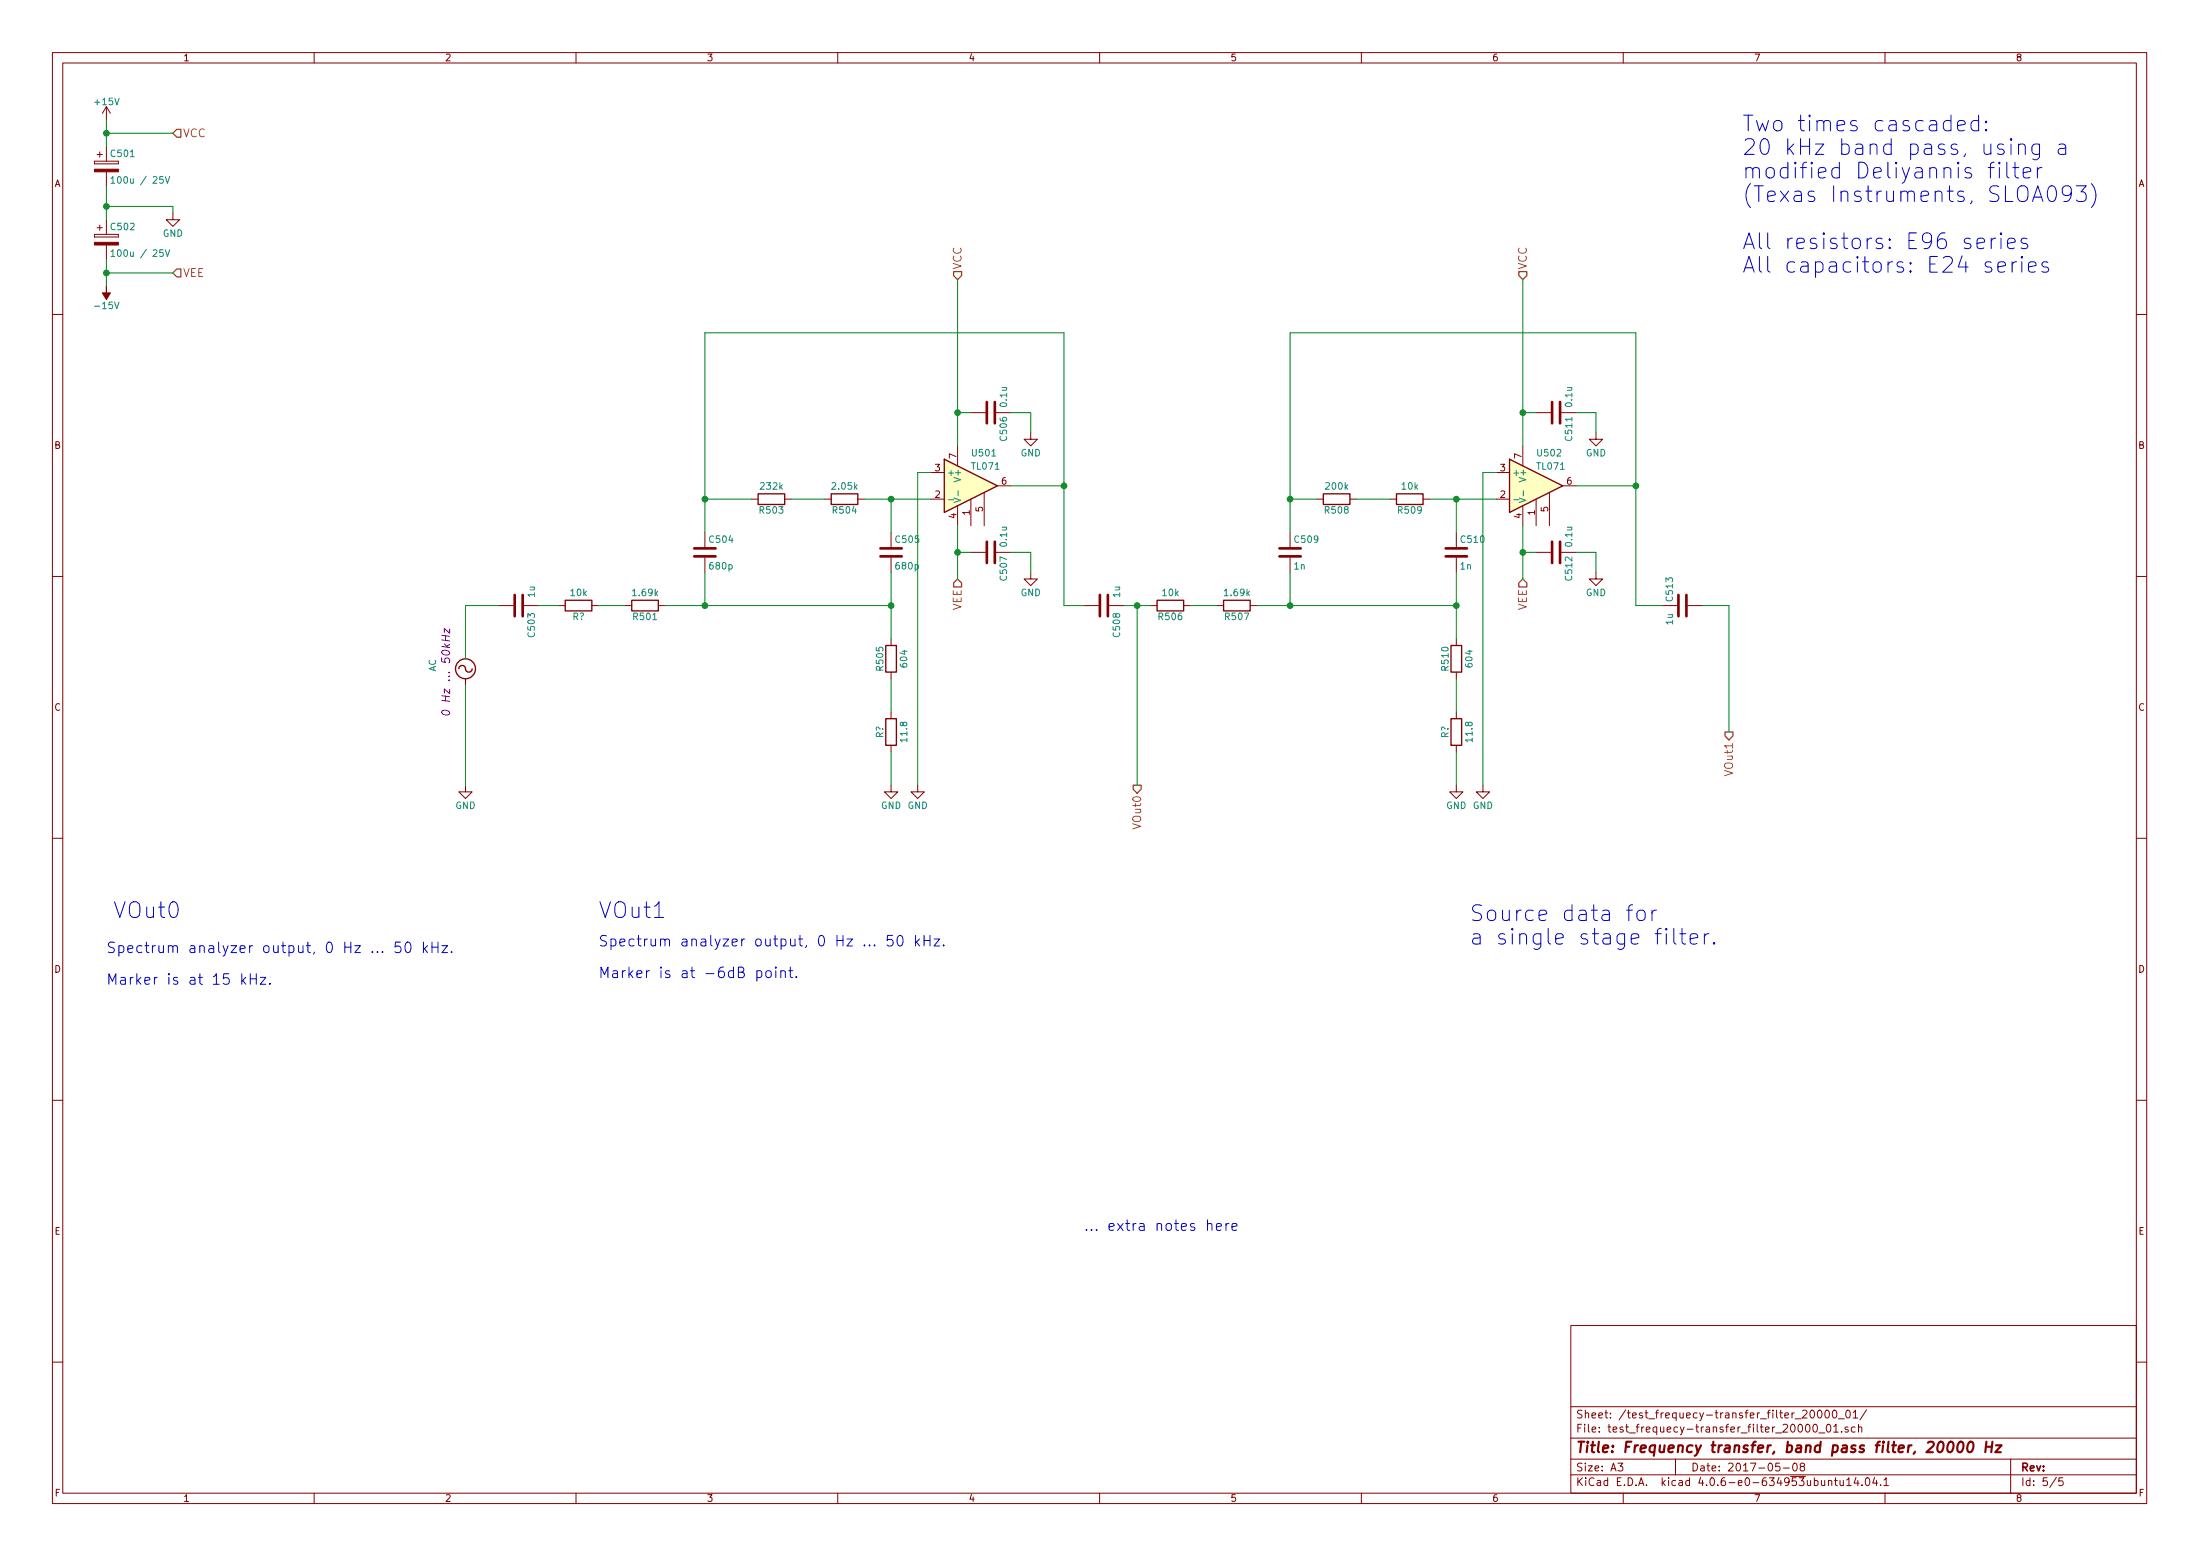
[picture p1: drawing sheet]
<svg xmlns="http://www.w3.org/2000/svg" width="420mm" height="297mm" viewBox="0 0 420 297" stroke-linecap="round" stroke-linejoin="round" font-family="sans-serif">
<g fill="none" stroke="#840000" stroke-width=".19">
<path d="M10 10h400v277h-400zM12 12h396v273.1h-396zM60 10v2M110 10v2M160 10v2M210 10v2M260 10v2M310 10v2M360 10v2M18 30.8v.5zM18 31.3h4.6zM18 30.8h4.6z"/>
<path d="M18.5 29.5h1.1M19 29v1M20.3 20.4l-.7 1.2M20.3 20.4v2.5M20.3 28v2.8M20.3 32.8v2.8M20.3 20.4l.8 1.2M22.6 30.8v.5zM18 44.7v.5zM18 45.2h4.6zM18 44.7h4.6zM18.5 43.5h1.1"/>
<path d="M19 43v1M20.3 41.9v2.8M20.3 46.8v2.8M22.6 44.7v.5zM33 40.7v1.2h1.3l-1.3 1.3-1.3-1.3h1.3M10 60h2M185.4 78.8h2.8M190.2 78.8h2.8M293.4 78.8h2.8M298.2 78.8h2.8M408 60h2M143.5 95.3h1.3"/>
<path d="M149.9 95.3h1.2M157.5 95.3h1.2M163.8 95.3h1.3M177.8 95.3h2.5M177.8 90.2h2.5M182.9 85.1v3.8M182.9 96.6v3.8M185.4 95.3v5.1M188 94v6.4M190.5 92.7h2.5M196.8 82.6v1.3h1.3l-1.3 1.2-1.2-1.2h1.2M251.5 95.3h1.2"/>
<path d="M257.8 95.3h1.3M265.4 95.3h1.3M271.8 95.3h1.2M285.7 95.3h2.6M285.7 90.2h2.6M290.8 85.1v3.8M290.8 96.6v3.8M293.4 95.3v5.1M295.9 94v6.4M298.4 92.7h2.6M304.8 82.6v1.3h1.3l-1.3 1.2-1.3-1.2h1.3M10 110h2"/>
<path d="M95.2 115.6h2.8M100.1 115.6h2.8M106.7 115.6h1.2M113 115.6h1.3M119.4 115.6h1.2M125.7 115.6h1.3M134.6 101.6v2.8M134.6 106.5v2.8M170.2 101.6v2.8M170.2 106.5v2.8M185.4 105.4h2.8M190.2 105.4h2.8"/>
<path d="M196.8 109.3v1.2h1.3l-1.3 1.3-1.2-1.3h1.2M207 115.6h2.8M211.8 115.6h2.8M219.7 115.6h1.3M226.1 115.6h1.2M232.4 115.6h1.3M238.8 115.6h1.2M246.4 101.6v2.8M246.4 106.5v2.8M278.1 101.6v2.8M278.1 106.5v2.8M293.4 105.4h2.8"/>
<path d="M298.2 105.4h2.8M304.8 109.3v1.2h1.3l-1.3 1.3-1.3-1.3h1.3M317.5 115.6h2.8M322.3 115.6h2.8M408 110h2M88.9 129.6v1.2M170.2 122v1.2M170.2 128.3v1.3M170.2 135.9v1.3M278.1 122v1.2M278.1 128.3v1.3M278.1 135.9v1.3"/>
<path d="M88.9 149.9v1.3h1.3l-1.3 1.2-1.3-1.2h1.3M170.2 149.9v1.3h1.2l-1.2 1.2-1.3-1.2h1.3M170.2 142.3v1.2M175.3 149.9v1.3h1.2l-1.2 1.2-1.3-1.2h1.3M278.1 149.9v1.3h1.3l-1.3 1.2-1.2-1.2h1.2M278.1 142.3v1.2M283.2 149.9v1.3h1.3l-1.3 1.2-1.3-1.2h1.3M10 160h2M408 160h2M10 210h2M408 210h2M300 253h108v32.1h-108z"/>
<path d="M10 260h2M300 278.5h108M300 274.5h108M300 268.5h108M309 279.3h.9l-.5 .6 .5 .1v.7l-.2 .1-.7-.1M320 278.5v3M339.9 279.3h-.7l-.1 .7 .2-.1h.5l.2 .3-.1 .5-.2 .1-.6-.1M342.5 279.5l.2-.2a.81 .81 0 0 1 .6 .6 .81 .81 0 0 1-.3 .8l-.1 .1a.79 .79 0 0 1-.4-1.3zM344.1 279.9l-.3-.2 .1-.2 .2-.2 .4 .1 .2 .2-.1 .2-.5 .1-.3 .3 .1 .5 .2 .1h.3l.3-.3v-.3l-.3-.3M345.8 269.4l.2-.2a.81 .81 0 0 1 .6 .6 .81 .81 0 0 1-.3 .8l-.1 .1a.79 .79 0 0 1-.4-1.3zM346.4 272l.2-.1a.81 .81 0 0 1 .6 .6 .81 .81 0 0 1-.3 .8l-.2 .1a.79 .79 0 0 1-.3-1.4zM347.2 269.4l.2-.2a.81 .81 0 0 1 .6 .6 .81 .81 0 0 1-.2 .8l-.2 .1a.79 .79 0 0 1-.4-1.3z"/>
<path d="M347.4 273.5h1.1M348.7 269.4l.2-.2a.81 .81 0 0 1 .6 .6 .81 .81 0 0 1-.3 .8l-.2 .1a.79 .79 0 0 1-.3-1.3zM348.9 272l.2-.1a.81 .81 0 0 1 .6 .6 .81 .81 0 0 1-.2 .8l-.2 .1a.79 .79 0 0 1-.4-1.4zM350.2 269.3l.1-.1a.81 .81 0 0 1 .6 .6 .81 .81 0 0 1-.3 .8l-.2 .1a.8 .8 0 0 1-.5-.6 .8 .8 0 0 1 .3-.8zM350.2 272.3l.4-.4v1.5M350.2 273.4h.9M351.1 270.9h1.1M351.7 273.3v.1M352.7 269.3l.2-.1a.81 .81 0 0 1 .5 .6 .81 .81 0 0 1-.2 .8l-.2 .1a.8 .8 0 0 1-.6-.6 .8 .8 0 0 1 .3-.8zM352.9 272.5a.37 .37 0 0 0-.6 .1l.1 .2 .5 .2 .1 .1-.2 .3-.5-.1M353.9 269.6l.5-.4v1.5M353.9 270.7h.9"/>
<path d="M354.3 272.5l-.5-.1-.2 .3v.6l.2 .1 .5-.1M354.9 272.5l.2-.1 .4 .1 .1 .9M354.9 271.9v1.5M356.5 269.1l-1.3 2M384 278.5v6.6M408 260h2M60 285.1v1.9M110 285.1v1.9M160 285.1v1.9M210 285.1v1.9M260 285.1v1.9M300 281.5h108"/>
<path d="M310 285.1v1.9M340.6 280.2h1.1M349.2 282.7l.2-.1 .4 .1v.9M349.2 282.6v1M350.3 282.6h.6M350.5 282.1v1.3l.4 .2M351.4 282.6l.1 .9 .3 .1 .2-.1M352 282.6v1M352.7 282.5l.4-.4v1.5M352.7 283.6h.8M354.5 282l-.4 1.1h.9M354.8 282.6v1"/>
<path d="M355.6 283.5v.1M356.4 282.3l.2-.2a.81 .81 0 0 1 .6 .6 .81 .81 0 0 1-.3 .8l-.2 .1a.79 .79 0 0 1-.3-1.3zM358 282l-.3 1.1h.9M358.4 282.6v1M359.2 283.5v.1M359.8 282.5l.4-.4v1.5M359.8 283.6h.9M360 285.1v1.9M392.7 282l-1.2 2M394 282.1h-.8v.7l.2-.1h.5l.1 .3v.5l-.2 .1-.6-.1"/>
</g>
<path d="M370.4 275.3a.45 .45 0 0 1 .7 .3v.9a.73 .73 0 0 1-.7 .7 1.27 1.27 0 0 1 0-1.9zM372.2 275.4a.46 .46 0 0 1 .5-.2 .46 .46 0 0 1 .3 .4v.9a.73 .73 0 0 1-.7 .7l-.2-.1a1.5 1.5 0 0 1 .1-1.7zM374.1 275.4a.46 .46 0 0 1 .5-.2 .46 .46 0 0 1 .4 .4l-.1 .9a.73 .73 0 0 1-.7 .7l-.2-.1a1.5 1.5 0 0 1 .1-1.7zM376.1 275.3a.45 .45 0 0 1 .8 .3l-.1 .9a.73 .73 0 0 1-.7 .7 1.27 1.27 0 0 1 0-1.9zM379.3 276.2h1.1M379.4 275.2l-.3 2M380.5 275.2l-.2 2M381.2 275.9h1.1l-1.2 1.3h1" fill="none" stroke="#840000" stroke-width=".41"/>
<g fill="#ffffc2" stroke="#ffffc2" stroke-width=".19">
<path d="M180.3 87.7l10.2 5-10.2 5.1z"/>
<path d="M288.3 87.7l10.1 5-10.1 5.1z"/>
</g>
<g fill="none" stroke="#840000" stroke-width=".25">
<path d="M144.8 94.3h5.1v2h-5.1zM158.7 94.3h5.1v2h-5.1zM180.3 87.7l10.2 5-10.2 5.1zM252.7 94.3h5.1v2h-5.1zM266.7 94.3h5.1v2h-5.1zM288.3 87.7l10.1 5-10.1 5.1zM107.9 114.6h5.1v2h-5.1zM120.6 114.6h5.1v2h-5.1zM221 114.6h5.1v2h-5.1zM233.7 114.6h5.1v2h-5.1zM87.6 127.7a.68 .68 0 0 1 .9-.7 .68 .68 0 0 1 .5 1 .64 .64 0 0 0 .7 .3 .64 .64 0 0 0 .5-.6M169.2 123.2h2v5.1h-2z"/>
<path d="M169.2 137.2h2v5.1h-2zM277.1 123.2h2v5.1h-2zM277.1 137.2h2v5.1h-2z"/>
<circle cx="88.9" cy="127.7" r="1.9"/>
</g>
<path d="M21.2 34.1l.4-.4v1.3M21.2 35h.7M31.6 33.7l.4 1.3 .4-1.3M21.2 48l.4-.3v1.3M21.2 49h.7M31.6 47.7l.4 1.3 .4-1.3M181.2 95.4h.9M182.2 95.1l1.3 .4-1.3 .4M183 93.7v1M289.1 95.4h1M290.1 95.1l1.3 .4-1.3 .4M290.9 93.7v1" fill="none" stroke="#008484" stroke-width=".19"/>
<path d="M84.4 135.7a.97 .97 0 0 1 1.5 .5 .9 .9 0 0 1-1.5-.3zM85.9 120.1v.8l-1-.9v.8" fill="none" stroke="#840084" stroke-width=".19"/>
<g fill="none" stroke="#840000" stroke-width=".51">
<path d="M188.5 76.7v4.1M190 76.7v4.1M296.4 76.7v4.1M297.9 76.7v4.1M98.3 113.6v4M99.8 113.6v4M132.6 106.2h4.1M132.6 104.7h4.1M168.1 106.2h4.1M168.1 104.7h4.1M188.5 103.4v4.1M190 103.4v4.1"/>
<path d="M210.1 113.6v4M211.6 113.6v4M244.3 106.2h4.1M244.3 104.7h4.1M276.1 106.2h4.1M276.1 104.7h4.1M296.4 103.4v4.1M297.9 103.4v4.1M320.5 113.6v4M322.1 113.6v4"/>
</g>
<g fill="none" stroke="#0000c2" stroke-width=".19">
<path d="M373.9 24l1.4-.3-.1-.6-.9-.1-.3 .1-.1 .3v1.2l.1 .3 .3 .1 .9-.1M377.9 23.1a.96 .96 0 0 0-1.5 .5v.8l.2 .3a.99 .99 0 0 0 1.3 .2M377.9 22v3M379.3 24.7l.2 .2-.2 .1-.2-.1 .2-.2v.3M379.3 23.1l.2 .2-.2 .1-.2-.1 .2-.2v.3M380.8 31l-.5 .1-.2 .3v2.6M381.8 32v2M383.3 31v2.6l.1 .2 .3 .2M384.1 26.5l-.2 .1 .2 .2 .1-.2-.1-.1v.3M384.1 27.5v2M384.4 32h1.1M384.8 31v2.6l.2 .2 .5 .2"/>
<path d="M385.5 27.8a.76 .76 0 0 1 1.3 .1v1.6M385.5 27.5v2M386.4 33l1.4-.3-.1-.6-.9-.1-.3 .1-.1 .3v1.2l.1 .2 .3 .2 .9-.2M389.1 32v2M389.5 27.5v2.4a.84 .84 0 0 1-1.3 .4M389.5 27.6a.96 .96 0 0 0-1.4 .5v.8l.1 .3a.99 .99 0 0 0 1.3 .1M390 32a.73 .73 0 0 0-.9 .5M391.4 35.6a.7 .7 0 0 1 1.2 .5 1.75 1.75 0 0 1-.6 2.4 .73 .73 0 0 1-.8-.6 2.28 2.28 0 0 1 .2-2.3zM393.2 27.6l.3-.1 .9 .1 .1 .3v1.6M394.5 28.2l-1 .1a.59 .59 0 0 0-.5 .6 .59 .59 0 0 0 .5 .6l1-.2M395.6 36.8l-.2 .2a.95 .95 0 0 1-1.4 0l-.1-.2v-.7l.3-.5 .2-.1h.6l.4 .3a1.97 1.97 0 0 1-.7 2.7h-.5M396.6 35.5h1.8l-1 1.1a.81 .81 0 0 1 1 .6v.7l-.3 .4-1.1 .2-.4-.3"/>
<path d="M399.4 35.1a3.4 3.4 0 0 1 0 4.5M377.6 46.5l1.4-.3-.1-.6-.9-.1-.3 .1-.1 .3v1.2l.1 .2 .3 .2 .9-.2M380.3 45.5v2M381.2 45.5a.73 .73 0 0 0-.9 .5M381.6 51l1.4-.3-.1-.6-.9-.1-.3 .1-.1 .3v1.1l.1 .3 .3 .2 .9-.2M382.1 44.5l-.1 .1 .1 .2 .2-.2-.2-.1v.3M382.1 45.5v2M383.4 46.5l1.5-.3-.2-.6-.9-.1-.2 .1-.2 .3v1.2l.2 .2 .2 .2 .9-.2M384.3 50v2M385.1 50a.73 .73 0 0 0-.8 .5M386.1 49l-.1 .1 .1 .2 .2-.2-.2-.1v.3M386.1 50v2"/>
<path d="M387.1 45.6l-.7-.1-.3 .1-.1 .3 .1 .4 1 .3 .2 .3-.2 .4-.3 .2-.8-.2M387.4 51l1.4-.3-.1-.6-.9-.1-.2 .1-.2 .3v1.1l.2 .3 .2 .2 .9-.2M391.1 50.1l-.7-.1-.3 .1-.1 .3 .1 .4 1 .3 .2 .3-.2 .4-.3 .2-.8-.2M76.5 179.8h-1l-.1 1 .3-.2 .7 .1 .2 .3-.1 .7-.3 .1h-.5l-.3-.1M77.6 179.9a.47 .47 0 0 1 .8 .3 1.04 1.04 0 0 1-.6 1.6 1.33 1.33 0 0 1-.2-1.9zM80.9 179.8v2M82.5 179.8v2M83.6 179.8v2M170.5 178.6h-1l-.1 .9 .3-.2 .7 .1 .2 .3-.1 .7-.3 .2h-.5l-.3-.2M171.6 178.7a.47 .47 0 0 1 .8 .3 1.04 1.04 0 0 1-.6 1.6 1.33 1.33 0 0 1-.2-1.9zM174.9 178.6v2M175 179.8l.6 .8"/>
<path d="M175.6 179.3l-.7 .7M176.5 178.6v2M176.5 179.5h1.1M177.6 178.6v2M178.4 179.3h1.1l-1.1 1.3h1.1M310.6 173.7h1.2M311.8 172.7l-.6 .2-.1 .3v2.5M312.8 174a.81 .81 0 0 1 1.4 .3v.9a.82 .82 0 0 1-.8 .6 .82 .82 0 0 1-.8-.6v-.9zM315.5 173.7v2M316.4 173.7a.73 .73 0 0 0-.9 .6M318.2 177.2l-.1 .2 .1 .1 .2-.1-.2-.2v.3M318.2 178.2v2"/>
<path d="M319.7 177.2v2.6l.1 .3 .3 .1M320.8 178.2h1.1M321.2 177.2v2.6l.2 .3 .5 .1M322.8 179.2l1.4-.2-.1-.6-.9-.2-.3 .2-.1 .3v1.1l.1 .3 .3 .1 .9-.1M325.5 178.2v2M326.4 178.2a.73 .73 0 0 0-.9 .6M327.4 179.9l.1 .2-.1 .1-.2-.1 .2-.2v.3M46.2 185.9v2M46.4 187.1l.5 .8M46.9 186.6l-.7 .7M47.8 185.9v2M47.8 186.9h1.1"/>
<path d="M48.9 185.9v2M49.7 186.6h1.1l-1.1 1.3h1.1M51.5 187.7l.1 .1-.1 .1-.1-.1 .1-.1v.2M81.1 181.1l.5 .7M81.6 180.5l-.7 .8M82.5 180.8h1.1M84.4 180.5h1.1l-1.1 1.3h1.1M86.2 181.7h.1l-.1 .1-.1-.1h.1v.1M144.6 185.4a.71 .71 0 0 1 .8 .1v.9a.67 .67 0 0 1-.8 .1M144.6 185.3v2M146.4 185.5a.54 .54 0 0 1 .9 .2v.5a.54 .54 0 0 1-.5 .4 .54 .54 0 0 1-.5-.4zM148.2 184.6l-.1 .1 .1 .1 .1-.1-.1-.1v.2"/>
<path d="M148.2 185.3v1.3M149.1 185.5a.51 .51 0 0 1 .9 .1v1M149.1 185.3v1.3M150.6 185.3h.8M150.9 184.6v1.7l.1 .2 .4 .1M152.1 186.4l.1 .1-.1 .1-.1-.1 .1-.1v.2M180.2 180.4l.1 .1-.1 .1-.1-.1 .1-.1v.2M230.6 233.7a.51 .51 0 0 1 .9 .1v1.1M232.3 234.2l1-.2-.1-.4h-.6l-.3 .2 .1 1 .2 .1 .6-.1M234.1 233.6v1.3M234.7 233.6a.45 .45 0 0 0-.6 .3M235.3 234.2l.9-.2-.1-.4h-.5l-.3 .2 .1 1 .2 .1 .5-.1"/>
</g>
<g fill="#840000" stroke="#840000" stroke-width=".19">
<path d="M18 32.3h4.6v.5h-4.6z"/>
<path d="M18 46.3h4.6v.5h-4.6z"/>
<path d="M20.3 54.6v1.3h.8l-.8 1.3-.7-1.3h.7z"/>
</g>
<path d="M33 25.4l.8-.7h.7v1.5h-.7zM33.8 51.3h.7v1.6h-.7l-.8-.8zM182.1 51.9h1.5v.7l-.7 .8-.8-.8zM290.1 51.9h1.5v.7l-.8 .8-.7-.8zM182.1 111.3l.8-.8 .7 .8v.8h-1.5zM290.8 110.5l.8 .8v.8h-1.5v-.8zM329.4 139.7h1.6v.8l-.8 .8-.8-.8zM216.4 149.9h1.5v.8l-.7 .7-.8-.7z" fill="none" stroke="#848400" stroke-width=".25"/>
<g fill="none" stroke="#008400" stroke-width=".19">
<path d="M20.3 22.9v5.1M20.3 35.6v6.3M20.3 39.4h12.7v1.3M20.3 25.4h12.7M20.3 49.6v5M20.3 52.1h12.7M182.9 53.4v31.7M290.8 53.4v31.7M182.9 78.8h2.5M193 78.8h3.8v3.8M290.8 78.8h2.6M301 78.8h3.8v3.8"/>
<path d="M134.6 95.3h8.9M151.1 95.3h6.4M165.1 95.3h12.7M170.2 95.3v6.3M177.8 90.2h-2.5v59.7M193 92.7h10.2M246.4 95.3h5.1M259.1 95.3h6.3M273 95.3h12.7M278.1 95.3v6.3M285.7 90.2h-2.5v59.7M301 92.7h11.4"/>
<path d="M95.2 115.6h-6.3v10.2M102.9 115.6h3.8M114.3 115.6h5.1M127 115.6h43.2M134.6 101.6v-38.1h68.6v52.1h3.8M134.6 109.3v6.3M170.2 109.3v12.7M182.9 100.4v10.1M182.9 105.4h2.5M193 105.4h3.8v3.9M214.6 115.6h5.1M217.2 115.6v34.3"/>
<path d="M227.3 115.6h5.1M240 115.6h38.1M246.4 101.6v-38.1h66v52.1h5.1M246.4 109.3v6.3M278.1 109.3v12.7M290.8 105.4h2.6M290.8 100.4v10.1M301 105.4h3.8v3.9M325.1 115.6h5.1v24.1M88.9 130.8v19.1M170.2 129.6v6.3M278.1 129.6v6.3"/>
<path d="M170.2 143.5v6.4M278.1 143.5v6.4"/>
</g>
<g fill="#008400" stroke="#008400" stroke-width=".25">
<circle cx="20.3" cy="39.4" r=".51"/>
<circle cx="20.3" cy="25.4" r=".51"/>
<circle cx="20.3" cy="52.1" r=".51"/>
<circle cx="182.9" cy="78.8" r=".51"/>
<circle cx="182.9" cy="105.4" r=".51"/>
<circle cx="170.2" cy="95.3" r=".51"/>
<circle cx="170.2" cy="115.6" r=".51"/>
<circle cx="290.8" cy="78.8" r=".51"/>
<circle cx="290.8" cy="105.4" r=".51"/>
<circle cx="278.1" cy="95.3" r=".51"/>
<circle cx="246.4" cy="115.6" r=".51"/>
<circle cx="278.1" cy="115.6" r=".51"/>
<circle cx="134.6" cy="95.3" r=".51"/>
<circle cx="203.2" cy="92.7" r=".51"/>
<circle cx="246.4" cy="95.3" r=".51"/>
<circle cx="312.4" cy="92.7" r=".51"/>
<circle cx="134.6" cy="115.6" r=".51"/>
<circle cx="217.2" cy="115.6" r=".51"/>
</g>
<g font-size="4.2" fill="#0000c2">
<text x="332.7" y="25.1">Two times cascaded:</text>
<text x="332.7" y="29.6">20 kHz band pass, using a</text>
<text x="332.7" y="34.1">modified Deliyannis filter</text>
<text x="332.7" y="38.6">(Texas Instruments, SLOA093)</text>
<text x="332.7" y="47.6">All resistors: E96 series</text>
<text x="332.7" y="52.1">All capacitors: E24 series</text>
<text x="21.6" y="175.3">VOut0</text>
<text x="114.3" y="175.3">VOut1</text>
<text x="280.7" y="175.9">Source data for</text>
<text x="280.7" y="180.4">a single stage filter.</text>
</g>
<g font-size="2.8" fill="#0000c2">
<text x="20.3" y="182">Spectrum analyzer output, 0 Hz ... 50 kHz.</text>
<text x="114.3" y="180.7">Spectrum analyzer output, 0 Hz ... 50 kHz.</text>
<text x="20.3" y="188">Marker is at 15 kHz.</text>
<text x="114.3" y="186.7">Marker is at -6dB point.</text>
<text x="207" y="235">... extra notes here</text>
</g>
<text font-size="2.8" fill="#840000" x="301" y="277.3">Title: Frequency transfer, band pass filter, 20000 Hz</text>
<g font-size="2.1" fill="#848400">
<text x="35" y="26.2">VCC</text>
<text x="35" y="52.9">VEE</text>
<text x="183.6" y="51.4" transform="rotate(-90 183.6 51.4)">VCC</text>
<text x="291.6" y="51.4" transform="rotate(-90 291.6 51.4)">VCC</text>
<text x="183.6" y="116.7" transform="rotate(-90 183.6 116.7)">VEE</text>
<text x="291.6" y="116.7" transform="rotate(-90 291.6 116.7)">VEE</text>
<text x="331" y="147.9" transform="rotate(-90 331 147.9)">VOut1</text>
<text x="217.9" y="158.1" transform="rotate(-90 217.9 158.1)">VOut0</text>
</g>
<text font-size="2.1" fill="#840084" x="86" y="135" transform="rotate(-90 86 135)">0 Hz ... 50kHz</text>
<g font-size="2.1" fill="#840000">
<text x="301" y="273.5">File: test_frequecy-transfer_filter_20000_01.sch</text>
<text x="301" y="270.8">Sheet: /test_frequecy-transfer_filter_20000_01/</text>
<text x="301" y="280.9">Size: A3</text>
<text x="323" y="280.9">Date: 2017-05-08</text>
<text x="386" y="280.9">Rev:</text>
<text x="301" y="283.7">KiCad E.D.A. kicad 4.0.6-e0-634953ubuntu14.04.1</text>
<text x="386" y="283.7">Id: 5/5</text>
</g>
<g font-size="1.8" fill="#840000">
<text x="35" y="11.7">1</text>
<text x="85" y="11.7">2</text>
<text x="135" y="11.7">3</text>
<text x="185" y="11.7">4</text>
<text x="235" y="11.7">5</text>
<text x="285" y="11.7">6</text>
<text x="335" y="11.7">7</text>
<text x="385" y="11.7">8</text>
<text x="10.4" y="35.7">A</text>
<text x="408.4" y="35.7">A</text>
<text x="10.4" y="85.7">B</text>
<text x="178.6" y="90">3</text>
<text x="182.6" y="87.5" transform="rotate(-90 182.6 87.5)">7</text>
<text x="286.5" y="90">3</text>
<text x="290.6" y="87.5" transform="rotate(-90 290.6 87.5)">7</text>
<text x="408.4" y="85.7">B</text>
<text x="178.6" y="95">2</text>
<text x="191.3" y="92.5">6</text>
<text x="286.5" y="95">2</text>
<text x="299.2" y="92.5">6</text>
<text x="182.6" y="98.9" transform="rotate(-90 182.6 98.9)">4</text>
<text x="185.2" y="98.3" transform="rotate(-90 185.2 98.3)">1</text>
<text x="187.7" y="97.7" transform="rotate(-90 187.7 97.7)">5</text>
<text x="290.6" y="98.9" transform="rotate(-90 290.6 98.9)">4</text>
<text x="293.1" y="98.3" transform="rotate(-90 293.1 98.3)">1</text>
<text x="295.7" y="97.7" transform="rotate(-90 295.7 97.7)">5</text>
<text x="10.4" y="135.7">C</text>
<text x="408.4" y="135.7">C</text>
<text x="10.4" y="185.7">D</text>
<text x="408.4" y="185.7">D</text>
<text x="10.4" y="235.7">E</text>
<text x="408.4" y="235.7">E</text>
<text x="10.5" y="285.7">F</text>
<text x="35" y="286.7">1</text>
<text x="85" y="286.7">2</text>
<text x="135" y="286.7">3</text>
<text x="185" y="286.7">4</text>
<text x="235" y="286.7">5</text>
<text x="285" y="286.7">6</text>
<text x="335" y="286.7">7</text>
<text x="385" y="286.7">8</text>
<text x="408.5" y="285.7">F</text>
</g>
<g font-size="1.8" fill="#008484">
<text x="18.2" y="20.1">+15V</text>
<text x="21.3" y="30">C501</text>
<text x="22.4" y="35">100u / 25V</text>
<text x="21.3" y="43.9">C502</text>
<text x="31.1" y="45.2">GND</text>
<text x="22.4" y="49">100u / 25V</text>
<text x="18.4" y="59">-15V</text>
<text x="192.3" y="77.5" transform="rotate(-90 192.3 77.5)">0.1u</text>
<text x="300.3" y="77.5" transform="rotate(-90 300.3 77.5)">0.1u</text>
<text x="192.3" y="84" transform="rotate(-90 192.3 84)">C506</text>
<text x="300.3" y="84" transform="rotate(-90 300.3 84)">C511</text>
<text x="185.7" y="89.6">TL071</text>
<text x="185.8" y="87.1">U501</text>
<text x="194.9" y="87.1">GND</text>
<text x="293.6" y="89.6">TL071</text>
<text x="293.8" y="87.1">U502</text>
<text x="302.8" y="87.1">GND</text>
<text x="145.4" y="93.5">232k</text>
<text x="159.1" y="93.5">2.05k</text>
<text x="180.8" y="90.8">+</text>
<text x="183.5" y="91.7" transform="rotate(-90 183.5 91.7)">V+</text>
<text x="253.3" y="93.5">200k</text>
<text x="267.8" y="93.5">10k</text>
<text x="288.8" y="90.8">+</text>
<text x="291.5" y="91.7" transform="rotate(-90 291.5 91.7)">V+</text>
<text x="145.2" y="98">R503</text>
<text x="159.2" y="98">R504</text>
<text x="253.2" y="98">R508</text>
<text x="267.1" y="98">R509</text>
<text x="135.6" y="103.6">C504</text>
<text x="171.2" y="103.6">C505</text>
<text x="192.3" y="104.2" transform="rotate(-90 192.3 104.2)">0.1u</text>
<text x="247.4" y="103.6">C509</text>
<text x="279.1" y="103.6">C510</text>
<text x="300.3" y="104.2" transform="rotate(-90 300.3 104.2)">0.1u</text>
<text x="102.1" y="114" transform="rotate(-90 102.1 114)">1u</text>
<text x="109" y="113.8">10k</text>
<text x="121" y="113.8">1.69k</text>
<text x="135.6" y="108.7">680p</text>
<text x="171.2" y="108.7">680p</text>
<text x="192.3" y="110.7" transform="rotate(-90 192.3 110.7)">C507</text>
<text x="194.9" y="113.8">GND</text>
<text x="213.9" y="114" transform="rotate(-90 213.9 114)">1u</text>
<text x="222" y="113.8">10k</text>
<text x="234" y="113.8">1.69k</text>
<text x="247.2" y="108.7">1n</text>
<text x="278.9" y="108.7">1n</text>
<text x="300.3" y="110.7" transform="rotate(-90 300.3 110.7)">C512</text>
<text x="302.8" y="113.8">GND</text>
<text x="109.3" y="118.3">R?</text>
<text x="121.1" y="118.3">R501</text>
<text x="221.4" y="118.3">R506</text>
<text x="234.1" y="118.3">R507</text>
<text x="319.5" y="119.2" transform="rotate(-90 319.5 119.2)">1u</text>
<text x="319.5" y="114.6" transform="rotate(-90 319.5 114.6)">C513</text>
<text x="102.1" y="121.4" transform="rotate(-90 102.1 121.4)">C503</text>
<text x="213.9" y="121.4" transform="rotate(-90 213.9 121.4)">C508</text>
<text x="83.3" y="128.3" transform="rotate(-90 83.3 128.3)">AC</text>
<text x="168.7" y="127.9" transform="rotate(-90 168.7 127.9)">R505</text>
<text x="173.3" y="127.2" transform="rotate(-90 173.3 127.2)">604</text>
<text x="276.6" y="127.9" transform="rotate(-90 276.6 127.9)">R510</text>
<text x="281.2" y="127.2" transform="rotate(-90 281.2 127.2)">604</text>
<text x="168.7" y="140.9" transform="rotate(-90 168.7 140.9)">R?</text>
<text x="173.3" y="141.5" transform="rotate(-90 173.3 141.5)">11.8</text>
<text x="276.6" y="140.9" transform="rotate(-90 276.6 140.9)">R?</text>
<text x="281.2" y="141.5" transform="rotate(-90 281.2 141.5)">11.8</text>
<text x="86.9" y="154.4">GND</text>
<text x="168.2" y="154.4">GND GND</text>
<text x="276.2" y="154.4">GND GND</text>
</g>
</svg>
